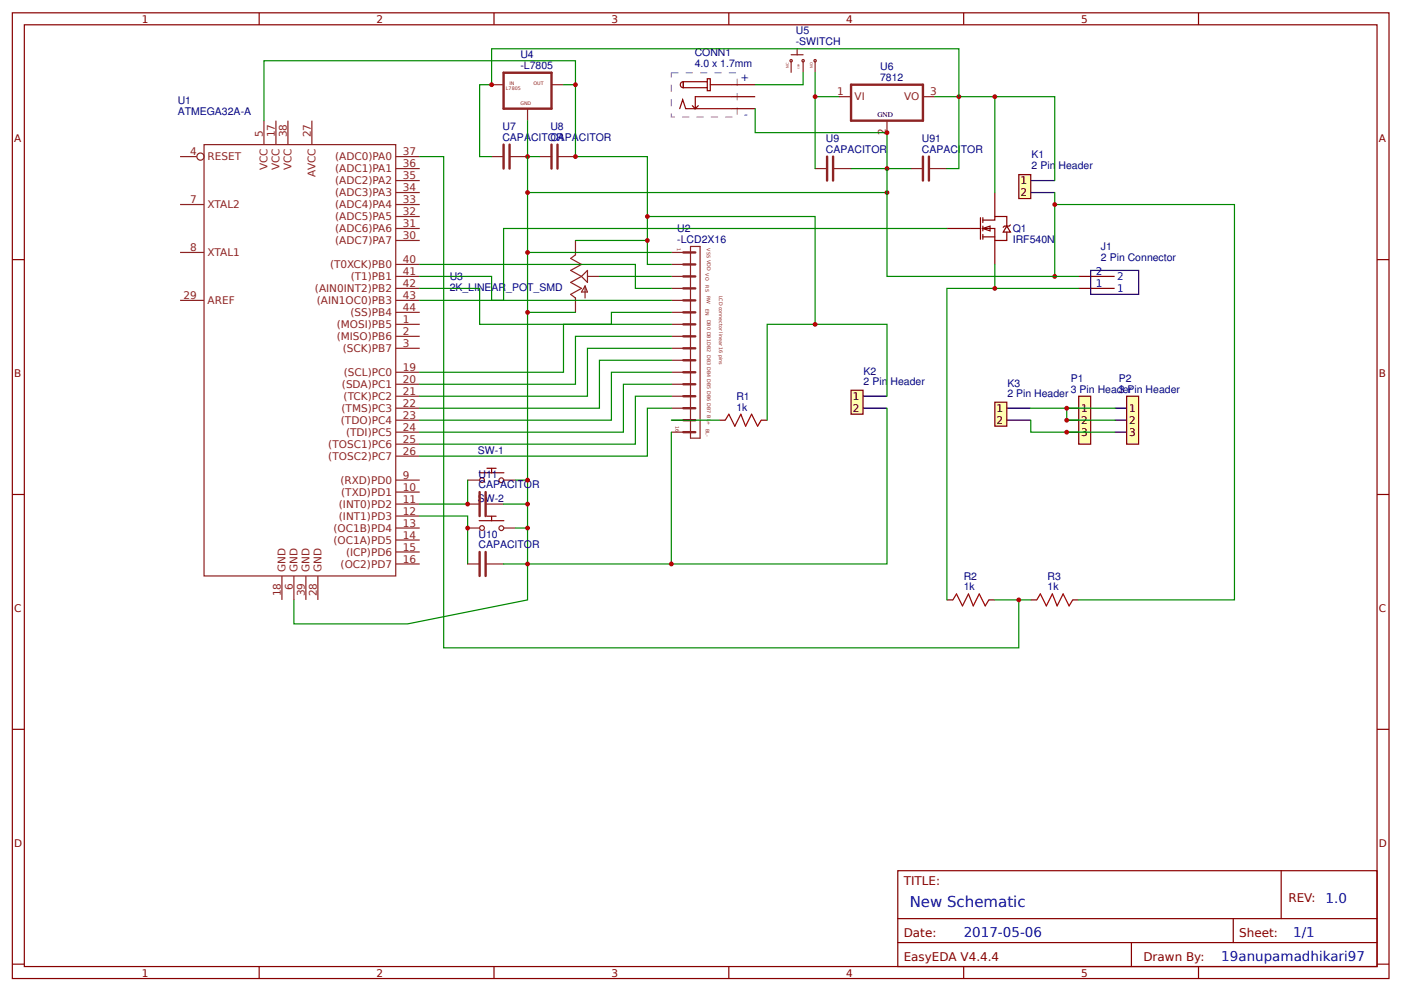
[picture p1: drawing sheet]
<svg xmlns="http://www.w3.org/2000/svg" width="312mm" height="221mm" viewBox="0 0 312 221" stroke-linecap="round" stroke-linejoin="round" font-family="sans-serif">
<g fill="none" stroke="#800" stroke-width=".27">
<path d="M2.7 2.9h306.5v214.9h-306.5zM5.4 5.5h301.1v209.6h-301.1zM57.7 2.9v2.6M110 2.9v2.6M162.2 2.9v2.6M162.8 18.9h5.3M214.5 2.9v2.6M266.8 2.9v2.6M162.8 24.2h5.3M162.8 21.5h5.3M2.7 57.8h2.7M306.5 57.8h2.7"/>
<path d="M2.7 110.1h2.7M306.5 110.1h2.7M2.7 162.3h2.7M306.5 162.3h2.7M199.8 193.8h106.7v21.3h-106.7zM285.2 193.8v10.7M2.7 214.6h2.7M57.7 215.1v2.7M110 215.1v2.7M162.2 215.1v2.7M199.8 204.5h106.7M199.8 209.8h106.7"/>
<path d="M214.5 215.1v2.7M251.8 209.8v5.3M266.8 215.1v2.7M274.5 204.5v5.3M306.5 214.6h2.7"/>
</g>
<g fill="none" stroke="#8d2323" stroke-width=".27">
<path d="M109.4 18.9h2.7M122.8 18.9h2.6M176.1 12.2h2.7M176.1 13.5v2.7M177.4 10.9v1.3M178.8 13.5v2.7M181.4 13.5v2.7M40.1 34.9h3.7M45.4 32.2h42.7v96h-42.7zM58.8 26.9v5.3M61.4 26.9v5.3M64.1 26.9v5.3"/>
<path d="M69.4 26.9v5.3M88.1 34.9h5.3M88.1 37.5h5.3M117.4 24.2v2.7M40.1 45.5h5.3M40.1 56.2h5.3M88.1 45.5h5.3M88.1 53.5h5.3M88.1 58.9h5.3M88.1 50.9h5.3M88.1 48.2h5.3M88.1 42.9h5.3"/>
<path d="M88.1 40.2h5.3M128.1 53.5v3.2l-1.1 .8 2.4 1.4-2.4 1.3 2.4 1.3M149.4 56.2h2.7M149.4 58.9h2.7M153.7 54.9h2.1v42.6h-2.1zM40.1 66.9h5.3M88.1 72.2h5.3M88.1 74.9h5.3M88.1 77.5h5.3M88.1 61.5h5.3M88.1 64.2h5.3M88.1 66.9h5.3"/>
<path d="M88.1 69.5h5.3M129.4 61.5l-2.4 1.4 2.4 1.3-2.4 1.3 1.1 .8v3.2M129.4 61.5l1.4-1.3v2.7zM130.2 63.7v2.6M130.2 63.7l.6 1.3h-1.4zM130.8 61.5h2.6M149.4 72.2h2.7M149.4 74.9h2.7M149.4 77.5h2.7M149.4 61.5h2.7M149.4 64.2h2.7M149.4 66.9h2.7"/>
<path d="M149.4 69.5h2.7M88.1 85.5h5.3M88.1 88.2h5.3M88.1 90.9h5.3M88.1 93.5h5.3M88.1 96.2h5.3M88.1 98.9h5.3M88.1 82.9h5.3M149.4 85.5h2.7M149.4 88.2h2.7M149.4 90.9h2.7M149.4 93.5h2.7"/>
<path d="M149.4 96.2h2.7M149.4 82.9h2.7M149.4 80.2h2.7M88.1 106.9h5.3M88.1 109.5h5.3M88.1 112.2h5.3M88.1 114.9h5.3M88.1 117.5h5.3M88.1 101.5h5.3M62.8 128.2v5.3M65.4 128.2v5.3M68.1 128.2v5.3"/>
<path d="M70.8 128.2v5.3M88.1 120.2h5.3M88.1 122.9h5.3M88.1 125.5h5.3"/>
<circle cx="176.1" cy="13.5" r=".27"/>
<circle cx="178.8" cy="13.5" r=".27"/>
<circle cx="181.4" cy="13.5" r=".27"/>
<circle cx="44.6" cy="34.9" r=".8"/>
</g>
<g fill="none" stroke="#8d2323" stroke-width=".53">
<path d="M112.1 16.2h10.7v8h-10.7zM152.1 56.2h2.7M152.1 58.9h2.7M152.1 61.5h2.7M152.1 64.2h2.7M152.1 66.9h2.7M152.1 69.5h2.7M152.1 72.2h2.7M152.1 74.9h2.7M152.1 77.5h2.7M152.1 80.2h2.7M152.1 82.9h2.7"/>
<path d="M152.1 85.5h2.7M152.1 88.2h2.7M152.1 90.9h2.7M152.1 93.5h2.7M152.1 96.2h2.7"/>
</g>
<path d="M151.7 18.3l.4-.1v1.3a.67 .67 0 0 1-.6-.5 .67 .67 0 0 1 .2-.7zM152.1 18.2h5.3v1.3h-5.3zM157.4 18.2v-.7h.7v2.7h-.7v-.7M158.1 18.9h4.7M151.3 24.2l.7-2 .6 2h10.2M154.1 23.5l.7 .7M162.8 21.5h-8v2.7l.6-.7" fill="none" stroke="#900" stroke-width=".27"/>
<path d="M149.4 16.2h14.7v9.9h-14.7z" fill="none" stroke="#999" stroke-width=".27" stroke-dasharray="1.6 1.6" stroke-linecap="butt"/>
<g fill="#fefefe" stroke="#800" stroke-width=".27">
<path d="M218.8 50.9l1.6-.6v1.1z"/>
<path d="M224.1 50.3l.8 1.4h-1.6z"/>
</g>
<path d="M210.8 50.9h7.4M218.2 48.5v4.8M218.8 49h2.6v-.8h2.7v2.1M218.8 50.9h2.6v2.6h2.7v-1.8M218.8 52.7h2.6M218.8 48.5v1M218.8 50.3v1.1M218.8 52.2v1.1M221.4 42.9v5.3M221.4 53.5v5.4M224.9 50.1l-.3 .2h-1l-.3 .3" fill="none" stroke="#800" stroke-width=".27"/>
<path d="M106.7 105.2h5.5M106.7 115.9h5.5M108.4 104.2h2M108.4 114.9h2M109.4 104.3v1M109.4 114.9v1" fill="none" stroke="#900" stroke-width=".27"/>
<g fill="none" stroke="#8d2323" stroke-width=".27">
<path d="M104.1 106.9h2.7M104.1 117.5h2.7M112.1 106.9h2.7M112.1 117.5h2.7"/>
<circle cx="107.3" cy="106.9" r=".53"/>
<circle cx="107.3" cy="117.5" r=".53"/>
<circle cx="111.6" cy="117.6" r=".53"/>
<circle cx="111.6" cy="106.9" r=".53"/>
</g>
<path d="M226.8 38.9h2.6v5.3h-2.6z" fill="#ffffb0" stroke="#800000" stroke-width=".27"/>
<path d="M229.4 42.9h5.4M229.4 40.2h5.4" fill="none" stroke="#000" stroke-width=".27"/>
<path d="M189.4 86.9h2.7v5.3h-2.7z" fill="#ffffb0" stroke="#800000" stroke-width=".27"/>
<path d="M192.1 90.9h5.3M192.1 88.2h5.3" fill="none" stroke="#000" stroke-width=".27"/>
<path d="M240.1 88.2h2.7v10.7h-2.7z" fill="#ffffb0" stroke="#800000" stroke-width=".27"/>
<path d="M237.4 90.9h2.7M237.4 93.5h2.7M237.4 96.2h2.7" fill="none" stroke="#000" stroke-width=".27"/>
<path d="M250.8 88.2h2.6v10.7h-2.6z" fill="#ffffb0" stroke="#800000" stroke-width=".27"/>
<path d="M248.1 90.9h2.7M248.1 93.5h2.7M248.1 96.2h2.7" fill="none" stroke="#000" stroke-width=".27"/>
<path d="M221.4 89.5h2.7v5.4h-2.7z" fill="#ffffb0" stroke="#800000" stroke-width=".27"/>
<path d="M242.8 60.2h10.6v5.3h-10.6zM224.1 93.5h5.3M224.1 90.9h5.3" fill="none" stroke="#000" stroke-width=".27"/>
<path d="M189.4 18.9h16v8h-16zM112.1 32.2v5.3M113.4 32.2v5.3M122.8 32.2v5.3M124.1 32.2v5.3M184.1 34.9v5.3M185.4 34.9v5.3M205.4 34.9v5.3M206.8 34.9v5.3" fill="none" stroke="#8d2323" stroke-width=".53"/>
<path d="M109.4 34.9h2.7M113.4 34.9h4M120.1 34.9h2.7M124.1 34.9h4M181.4 37.5h2.7M185.4 37.5h4M186.8 21.5h2.6M197.4 26.9v2.6M202.8 37.5h2.6M205.4 21.5h2.7M206.8 37.5h4" fill="none" stroke="#8d2323" stroke-width=".27"/>
<path d="M240.1 64.2h8M240.1 61.5h8" fill="none" stroke="#800" stroke-width=".27"/>
<path d="M168.1 24.2v5.3h29.3v8h-8M197.4 37.5h5.4" fill="none" stroke="#080" stroke-width=".27"/>
<circle cx="197.4" cy="37.5" r=".53" fill="#c00"/>
<path d="M208.1 21.5h5.3v16h-2.6" fill="none" stroke="#080" stroke-width=".27"/>
<circle cx="197.4" cy="29.5" r=".53" fill="#c00"/>
<path d="M213.4 21.5h8v21.4" fill="none" stroke="#080" stroke-width=".27"/>
<circle cx="213.4" cy="21.5" r=".53" fill="#c00"/>
<path d="M221.4 58.9v5.3h18.7M229.4 93.5v2.7h18.7M229.4 90.9h18.7M237.4 90.9v2.6h10.7" fill="none" stroke="#080" stroke-width=".27"/>
<g fill="#c00">
<circle cx="237.4" cy="90.9" r=".53"/>
<circle cx="237.4" cy="96.2" r=".53"/>
<circle cx="237.4" cy="93.5" r=".53"/>
</g>
<path d="M221.4 21.5h13.4v18.7" fill="none" stroke="#080" stroke-width=".27"/>
<circle cx="221.4" cy="21.5" r=".53" fill="#c00"/>
<path d="M234.8 42.9v18.6" fill="none" stroke="#080" stroke-width=".27"/>
<circle cx="234.8" cy="61.5" r=".53" fill="#c00"/>
<path d="M117.4 26.9v8h2.7M213.4 21.5v-10.6h-104v8h-2.6v16h2.6" fill="none" stroke="#080" stroke-width=".27"/>
<g fill="#c00">
<circle cx="109.4" cy="18.9" r=".53"/>
<circle cx="117.4" cy="34.9" r=".53"/>
</g>
<path d="M125.4 18.9h2.7v-5.4h-69.3v13.4M178.8 16.2v2.7h-10.7M181.4 16.2v5.3h5.4M117.4 34.9v8h80" fill="none" stroke="#080" stroke-width=".27"/>
<circle cx="197.4" cy="42.9" r=".53" fill="#c00"/>
<path d="M181.4 21.5v16" fill="none" stroke="#080" stroke-width=".27"/>
<circle cx="181.4" cy="21.5" r=".53" fill="#c00"/>
<path d="M117.4 42.9v90.6l-26.6 5.4h-25.4v-5.4M93.4 114.9h10.7v10.6M104.1 106.9v5.3h-10.7M114.8 106.9h2.6M114.8 117.5h2.6M112.1 125.5h5.3" fill="none" stroke="#080" stroke-width=".27"/>
<path d="M104.1 112.2h2.7M108.1 112.2h4M104.1 125.5h2.7M108.1 125.5h4" fill="none" stroke="#8d2323" stroke-width=".27"/>
<path d="M106.8 109.5v5.4M108.1 109.5v5.4M106.8 122.9v5.3M108.1 122.9v5.3" fill="none" stroke="#8d2323" stroke-width=".53"/>
<circle cx="104.1" cy="117.5" r=".53" fill="#c00"/>
<path d="M128.1 18.9v16h16v13.3M117.4 56.2h32M149.4 58.9h-5.3v-10.7h37.3v24h16v16M197.4 90.9v34.6h-80" fill="none" stroke="#080" stroke-width=".27"/>
<g fill="#c00">
<circle cx="144.1" cy="48.2" r=".53"/>
<circle cx="128.1" cy="18.9" r=".53"/>
<circle cx="128.1" cy="34.9" r=".53"/>
</g>
<path d="M128.1 53.5h16" fill="none" stroke="#080" stroke-width=".27"/>
<circle cx="144.1" cy="53.5" r=".53" fill="#c00"/>
<path d="M117.4 69.5h10.7M133.4 61.5h16" fill="none" stroke="#080" stroke-width=".27"/>
<circle cx="104.1" cy="112.2" r=".53" fill="#c00"/>
<path d="M149.4 72.2h-24v10.7h-32M149.4 74.9h-21.3v10.6h-34.7M149.4 77.5h-18.6v10.7h-37.4M149.4 80.2h-16v10.7h-40M149.4 82.9h-13.3v10.6h-42.7M149.4 85.5h-10.6v10.7h-45.4M149.4 90.9h-5.3v10.6h-50.7M149.4 88.2h-8v10.7h-48M149.4 96.2v29.3M112.1 112.2h5.3" fill="none" stroke="#080" stroke-width=".27"/>
<path d="M161.4 93.5l.8-1.3 1.4 2.7 1.3-2.7 1.1 2.7 1.3-2.7 1.3 2.7 .8-1.4" fill="none" stroke="#a00000" stroke-width=".27"/>
<path d="M160.1 93.5h1.3M169.4 93.5h1.4" fill="none" stroke="#800" stroke-width=".27"/>
<circle cx="149.4" cy="125.5" r=".53" fill="#c00"/>
<path d="M181.4 72.2h-10.6v21.3M149.4 93.5h10.7" fill="none" stroke="#080" stroke-width=".27"/>
<circle cx="181.4" cy="72.2" r=".53" fill="#c00"/>
<path d="M93.4 58.9h48v5.3h8M210.8 50.9h-98.7v16h-18.7M93.4 61.5h16v5.4h40M93.4 64.2h13.4v8h29.3v-2.7h13.3" fill="none" stroke="#080" stroke-width=".27"/>
<g fill="#c00">
<circle cx="117.4" cy="42.9" r=".53"/>
<circle cx="117.4" cy="112.2" r=".53"/>
<circle cx="117.4" cy="69.5" r=".53"/>
<circle cx="117.4" cy="56.2" r=".53"/>
<circle cx="117.4" cy="125.5" r=".53"/>
<circle cx="117.4" cy="117.5" r=".53"/>
<circle cx="117.4" cy="106.9" r=".53"/>
</g>
<path d="M212.1 133.5l.8-1.3 1.3 2.7 1.4-2.7 1 2.7 1.4-2.7 1.3 2.7 .8-1.4M230.8 133.5l.8-1.3 1.3 2.7 1.3-2.7 1.1 2.7 1.3-2.7 1.4 2.7 .8-1.4" fill="none" stroke="#a00000" stroke-width=".27"/>
<path d="M210.8 133.5h1.3M220.1 133.5h1.3M229.4 133.5h1.4M238.8 133.5h1.3" fill="none" stroke="#800" stroke-width=".27"/>
<path d="M93.4 34.9h5.4v109.3h128v-10.7M221.4 133.5h8" fill="none" stroke="#080" stroke-width=".27"/>
<circle cx="226.8" cy="133.5" r=".53" fill="#c00"/>
<path d="M221.4 64.2h-10.6v69.3" fill="none" stroke="#080" stroke-width=".27"/>
<circle cx="221.4" cy="64.2" r=".53" fill="#c00"/>
<path d="M197.4 37.5v24h42.7M234.8 45.5h40v88h-34.7" fill="none" stroke="#080" stroke-width=".27"/>
<circle cx="234.8" cy="45.5" r=".53" fill="#c00"/>
<text font-size="3.3" fill="#00f" x="202.5" y="201.8">New Schematic</text>
<g font-size="3" fill="#00f">
<text x="295.1" y="201">1.0</text>
<text x="214.5" y="208.5">2017-05-06</text>
<text x="287.8" y="208.5">1/1</text>
<text x="271.8" y="213.8">19anupamadhikari97</text>
</g>
<g font-size="2.7" fill="#800">
<text x="201.2" y="197">TITLE:</text>
<text x="286.8" y="200.7">REV:</text>
<text x="201.2" y="208.5">Date:</text>
<text x="275.8" y="208.5">Sheet:</text>
<text x="201.2" y="213.8">EasyEDA V4.4.4</text>
<text x="254.5" y="213.8">Drawn By:</text>
</g>
<g font-size="2.3" fill="#800">
<text x="31.6" y="5.1">1</text>
<text x="83.8" y="5.1">2</text>
<text x="136.1" y="5.1">3</text>
<text x="188.4" y="5.1">4</text>
<text x="240.6" y="5.1">5</text>
<text x="3.1" y="31.7">A</text>
<text x="306.9" y="31.7">A</text>
<text x="3.1" y="83.9">B</text>
<text x="306.9" y="83.9">B</text>
<text x="3.1" y="136.2">C</text>
<text x="306.9" y="136.2">C</text>
<text x="3.1" y="188.5">D</text>
<text x="306.9" y="188.5">D</text>
<text x="31.6" y="217.4">1</text>
<text x="83.8" y="217.4">2</text>
<text x="136.1" y="217.4">3</text>
<text x="188.4" y="217.4">4</text>
<text x="240.6" y="217.4">5</text>
</g>
<g font-size="2.3" fill="#000080">
<text x="177.1" y="10.1">-SWITCH</text>
<text x="177.1" y="7.7">U5</text>
<text x="115.8" y="15.4">-L7805</text>
<text x="115.8" y="13">U4</text>
<text x="154.6" y="14.9">4.0 x 1.7mm</text>
<text x="154.6" y="12.5">CONN1</text>
<text x="195.9" y="18">7812</text>
<text x="195.9" y="15.5">U6</text>
<text x="39.6" y="23.1">U1</text>
<text x="39.6" y="25.5">ATMEGA32A-A</text>
<text x="111.8" y="29">U7</text>
<text x="122.5" y="29">U8</text>
<text x="111.8" y="31.4">CAPACITOR</text>
<text x="122.5" y="31.4">CAPACITOR</text>
<text x="183.8" y="34.1">CAPACITOR</text>
<text x="183.8" y="31.7">U9</text>
<text x="205.2" y="34.1">CAPACITOR</text>
<text x="205.2" y="31.7">U91</text>
<text x="229.6" y="35.3">K1</text>
<text x="229.6" y="37.7">2 Pin Header</text>
<text x="150.8" y="51.7">U2</text>
<text x="225.4" y="51.7">Q1</text>
<text x="150.8" y="54.1">-LCD2X16</text>
<text x="225.4" y="54.1">IRF540N</text>
<text x="245.1" y="58">2 Pin Connector</text>
<text x="245.1" y="55.5">J1</text>
<text x="100.1" y="64.7">2K_LINEAR_POT_SMD</text>
<text x="100.1" y="62.3">U3</text>
<text x="192.2" y="83.4">K2</text>
<text x="163.9" y="89">R1</text>
<text x="192.2" y="85.8">2 Pin Header</text>
<text x="224.2" y="88.5">2 Pin Header</text>
<text x="224.2" y="86.1">K3</text>
<text x="238.4" y="87.4">3 Pin Header</text>
<text x="238.4" y="85">P1</text>
<text x="249" y="87.4">3 Pin Header</text>
<text x="249" y="85">P2</text>
<text x="163.9" y="91.4">1k</text>
<text x="106.4" y="101">SW-1</text>
<text x="106.5" y="106.3">U11</text>
<text x="106.4" y="111.7">SW-2</text>
<text x="106.5" y="108.7">CAPACITOR</text>
<text x="106.5" y="119.7">U10</text>
<text x="106.5" y="122.1">CAPACITOR</text>
<text x="214.5" y="131.4">1k</text>
<text x="214.5" y="129.2">R2</text>
<text x="233.2" y="131.4">1k</text>
<text x="233.2" y="129.2">R3</text>
</g>
<g font-size="2.3" fill="#00f">
<text x="164.8" y="18.1">+</text>
<text x="165.7" y="26.3">-</text>
<text x="244" y="63.9">1</text>
<text x="244" y="61.3">2</text>
<text x="248.6" y="65">1</text>
<text x="248.6" y="62.3">2</text>
</g>
<g font-size="2.3" fill="#8d2323">
<text x="186.4" y="21.3">1</text>
<text x="190.2" y="22.3">VI</text>
<text x="201.2" y="22.3">VO</text>
<text x="207" y="21.3">3</text>
<text x="197.2" y="29.9" transform="rotate(-90 197.2 29.9)">2</text>
<text x="42.3" y="34.6">4</text>
<text x="46.2" y="35.7">RESET</text>
<text x="58.5" y="30.6" transform="rotate(-90 58.5 30.6)">5</text>
<text x="61.2" y="30.6" transform="rotate(-90 61.2 30.6)">17</text>
<text x="63.8" y="30.6" transform="rotate(-90 63.8 30.6)">38</text>
<text x="69.2" y="30.6" transform="rotate(-90 69.2 30.6)">27</text>
<text x="74.6" y="35.7">(ADC0)PA0</text>
<text x="89.7" y="34.6">37</text>
<text x="59.6" y="37.8" transform="rotate(-90 59.6 37.8)">VCC</text>
<text x="62.2" y="37.8" transform="rotate(-90 62.2 37.8)">VCC</text>
<text x="64.9" y="37.8" transform="rotate(-90 64.9 37.8)">VCC</text>
<text x="70.2" y="39.3" transform="rotate(-90 70.2 39.3)">AVCC</text>
<text x="74.6" y="41">(ADC2)PA2</text>
<text x="74.6" y="38.3">(ADC1)PA1</text>
<text x="89.7" y="39.9">35</text>
<text x="89.7" y="37.3">36</text>
<text x="42.3" y="45.3">7</text>
<text x="46.2" y="46.3">XTAL2</text>
<text x="74.6" y="46.3">(ADC4)PA4</text>
<text x="74.6" y="43.7">(ADC3)PA3</text>
<text x="89.7" y="47.9">32</text>
<text x="89.7" y="45.3">33</text>
<text x="89.7" y="42.6">34</text>
<text x="74.6" y="51.7">(ADC6)PA6</text>
<text x="74.6" y="49">(ADC5)PA5</text>
<text x="89.7" y="53.3">30</text>
<text x="89.7" y="50.6">31</text>
<text x="42.3" y="55.9">8</text>
<text x="46.2" y="57">XTAL1</text>
<text x="73.5" y="59.7">(T0XCK)PB0</text>
<text x="74.6" y="54.3">(ADC7)PA7</text>
<text x="89.7" y="58.6">40</text>
<text x="70.1" y="65">(AIN0INT2)PB2</text>
<text x="78.1" y="62.3">(T1)PB1</text>
<text x="89.7" y="61.3">41</text>
<text x="89.7" y="63.9">42</text>
<text x="40.8" y="66.6">29</text>
<text x="46.2" y="67.7">AREF</text>
<text x="70.5" y="67.7">(AIN1OC0)PB3</text>
<text x="78" y="70.3">(SS)PB4</text>
<text x="89.7" y="71.9">1</text>
<text x="89.7" y="66.6">43</text>
<text x="89.7" y="69.3">44</text>
<text x="75" y="73">(MOSI)PB5</text>
<text x="75" y="75.7">(MISO)PB6</text>
<text x="89.7" y="74.6">2</text>
<text x="89.7" y="77.3">3</text>
<text x="76.3" y="78.3">(SCK)PB7</text>
<text x="76.5" y="83.7">(SCL)PC0</text>
<text x="89.7" y="82.6">19</text>
<text x="76.1" y="86.3">(SDA)PC1</text>
<text x="76.5" y="89">(TCK)PC2</text>
<text x="89.7" y="85.3">20</text>
<text x="89.7" y="87.9">21</text>
<text x="75.9" y="94.3">(TDO)PC4</text>
<text x="76" y="91.7">(TMS)PC3</text>
<text x="89.7" y="93.3">23</text>
<text x="89.7" y="95.9">24</text>
<text x="89.7" y="90.6">22</text>
<text x="73.1" y="99.7">(TOSC1)PC6</text>
<text x="77" y="97">(TDI)PC5</text>
<text x="89.7" y="98.6">25</text>
<text x="89.7" y="101.3">26</text>
<text x="73.1" y="102.3">(TOSC2)PC7</text>
<text x="75.8" y="107.7">(RXD)PD0</text>
<text x="89.7" y="106.6">9</text>
<text x="75.4" y="113">(INT0)PD2</text>
<text x="76" y="110.3">(TXD)PD1</text>
<text x="89.7" y="109.3">10</text>
<text x="89.7" y="111.9">11</text>
<text x="74.2" y="118.3">(OC1B)PD4</text>
<text x="75.4" y="115.7">(INT1)PD3</text>
<text x="89.7" y="114.6">12</text>
<text x="89.7" y="117.3">13</text>
<text x="89.7" y="119.9">14</text>
<text x="74.2" y="121">(OC1A)PD5</text>
<text x="77" y="123.7">(ICP)PD6</text>
<text x="89.7" y="122.6">15</text>
<text x="89.7" y="125.3">16</text>
<text x="63.6" y="127.4" transform="rotate(-90 63.6 127.4)">GND</text>
<text x="65.2" y="131.3" transform="rotate(-90 65.2 131.3)">6</text>
<text x="66.2" y="127.4" transform="rotate(-90 66.2 127.4)">GND</text>
<text x="68.9" y="127.4" transform="rotate(-90 68.9 127.4)">GND</text>
<text x="71.6" y="127.4" transform="rotate(-90 71.6 127.4)">GND</text>
<text x="75.8" y="126.3">(OC2)PD7</text>
<text x="62.5" y="132.8" transform="rotate(-90 62.5 132.8)">18</text>
<text x="67.8" y="132.8" transform="rotate(-90 67.8 132.8)">39</text>
<text x="70.5" y="132.8" transform="rotate(-90 70.5 132.8)">28</text>
</g>
<g font-size="2.3">
<text x="227.2" y="41">1</text>
<text x="227.2" y="43.7">2</text>
<text x="189.8" y="89">1</text>
<text x="189.8" y="91.7">2</text>
<text x="221.8" y="94.3">2</text>
<text x="221.8" y="91.7">1</text>
<text x="240.6" y="94.3">2</text>
<text x="240.7" y="91.7">1</text>
<text x="251.3" y="94.3">2</text>
<text x="251.4" y="91.7">1</text>
<text x="240.6" y="97">3</text>
<text x="251.3" y="97">3</text>
</g>
<text font-size="1.6" x="195.3" y="26.1">GND</text>
<g font-size="1.1" fill="#8d2323">
<text x="112.6" y="19.9">L7805</text>
<text x="113.4" y="18.9">IN</text>
<text x="115.8" y="23.4">GND</text>
<text x="118.8" y="18.9">OUT</text>
<text x="150.8" y="55.1" transform="rotate(90 150.8 55.1)">1</text>
<text x="157.3" y="55.3" transform="rotate(90 157.3 55.3)">VSS VDD</text>
<text x="157" y="60.9" transform="rotate(90 157 60.9)">VO</text>
<text x="157" y="63.5" transform="rotate(90 157 63.5)">RS</text>
<text x="157.3" y="65.9" transform="rotate(90 157.3 65.9)">RW</text>
<text x="160.1" y="65.8" transform="rotate(90 160.1 65.8)">LCD connector linear 16 pins</text>
<text x="157" y="68.9" transform="rotate(90 157 68.9)">EN</text>
<text x="157.4" y="71.1" transform="rotate(90 157.4 71.1)">DB0 DB1DB2 DB3 DB4 DB5 DB6 DB7 BL+</text>
<text x="150.4" y="94.7" transform="rotate(90 150.4 94.7)">16</text>
<text x="157.1" y="95.4" transform="rotate(90 157.1 95.4)">BL-</text>
</g>
<g font-size=".8" fill="#8d2323">
<text x="175.6" y="15.1" transform="rotate(-90 175.6 15.1)">NC</text>
<text x="180.9" y="15.1" transform="rotate(-90 180.9 15.1)">NO</text>
</g>
<text font-size=".5" fill="#8d2323" x="178" y="15.4" transform="rotate(-90 178 15.4)">COM</text>
</svg>
